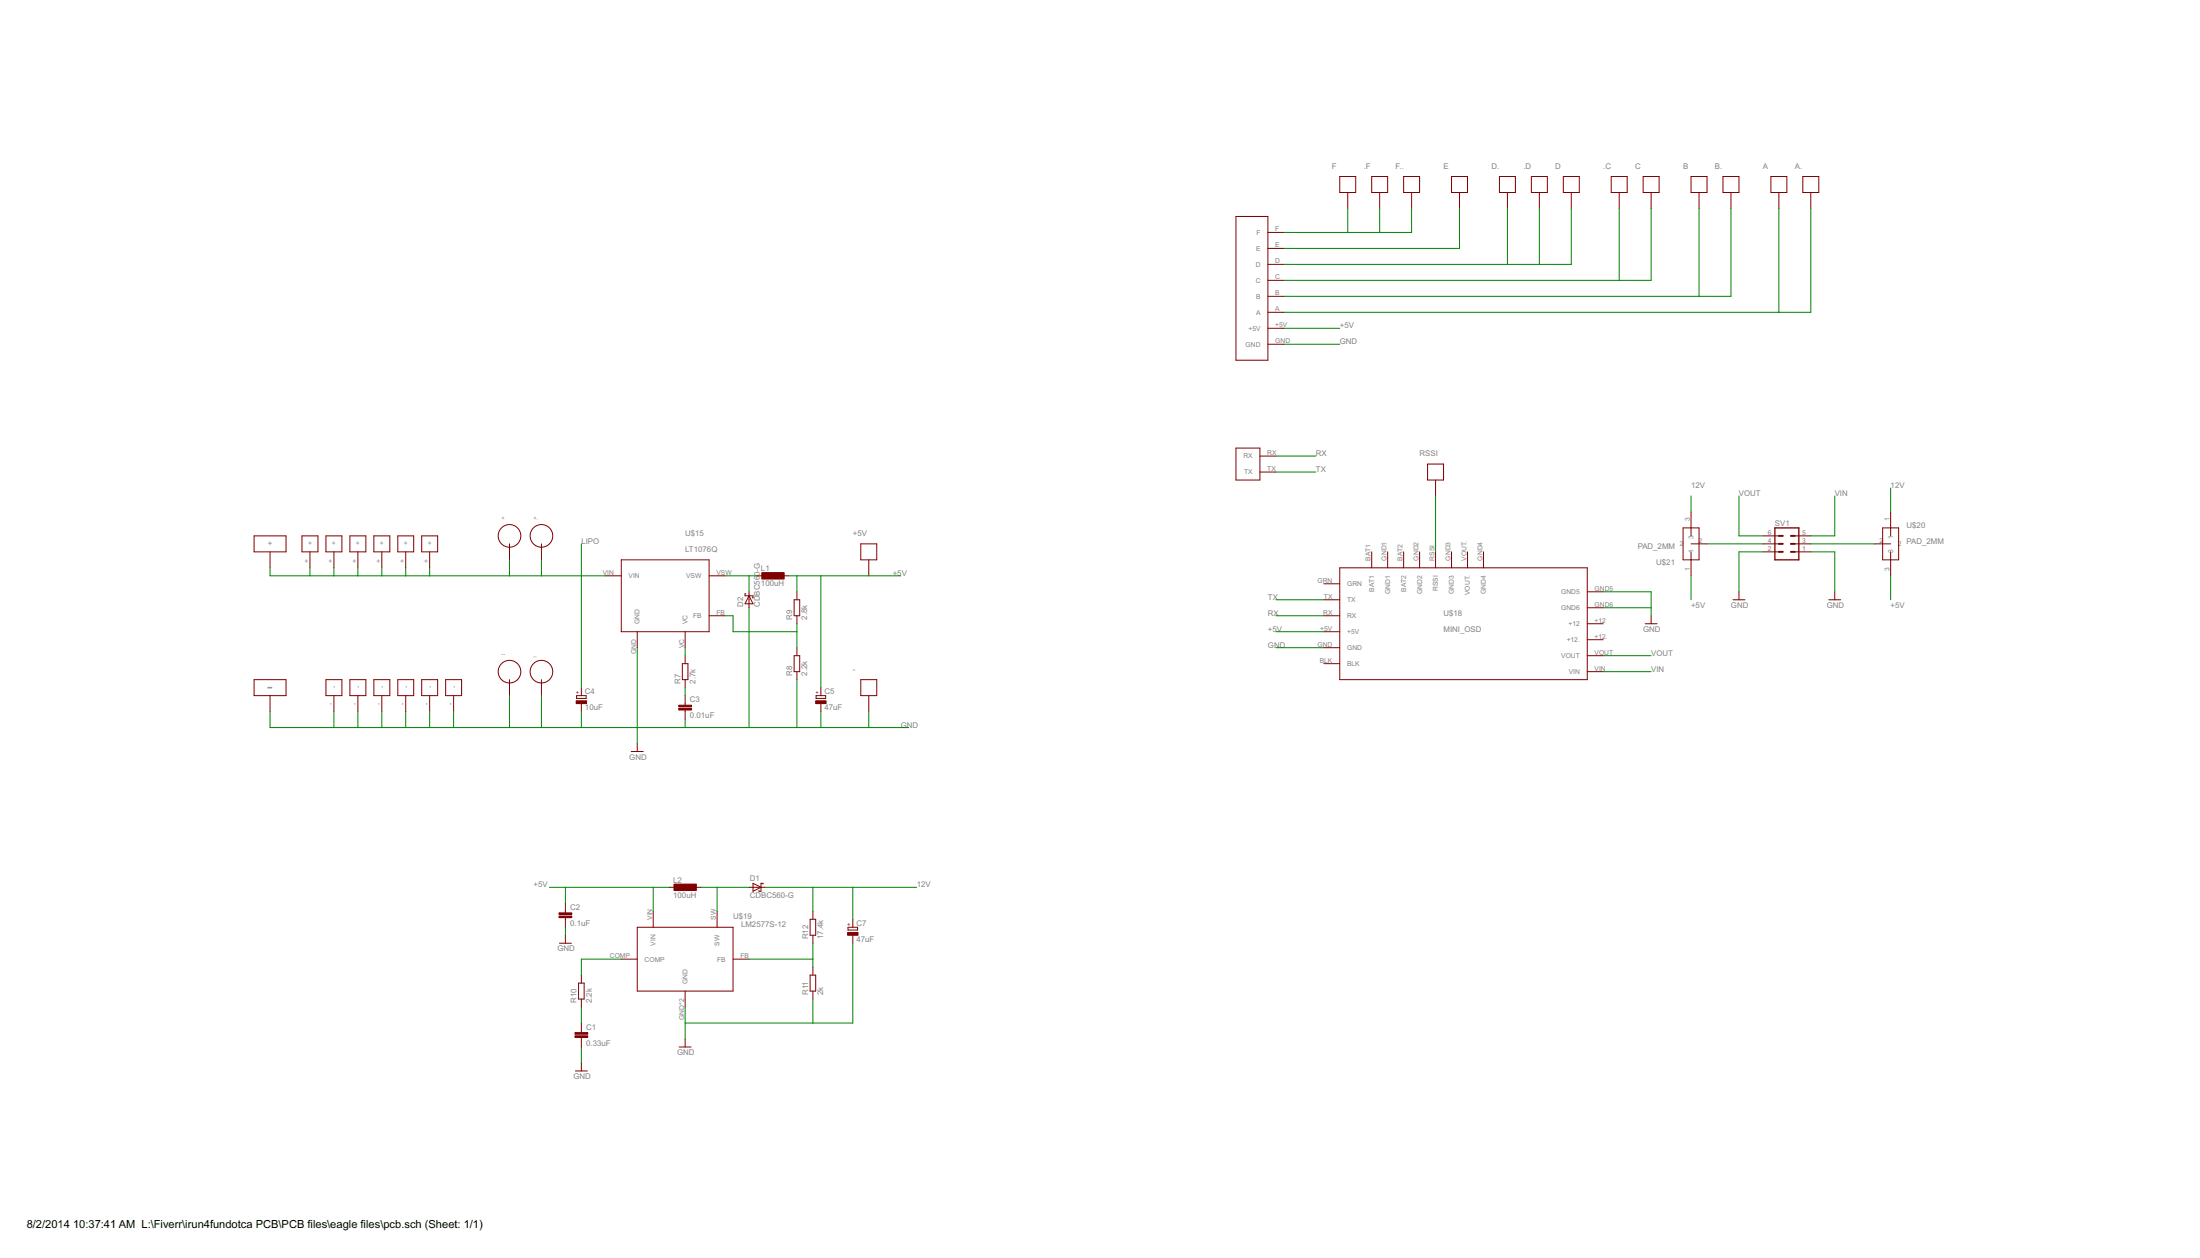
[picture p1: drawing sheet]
<svg xmlns="http://www.w3.org/2000/svg" width="700mm" height="400mm" viewBox="0 0 700 400" stroke-linecap="round" stroke-linejoin="round" font-family="sans-serif">
<g fill="none" stroke="#800000" stroke-width=".32">
<path d="M426.2 56.1h5.1v5.1h-5.1zM436.4 56.1h5.1v5.1h-5.1zM446.6 56.1h5v5.1h-5zM461.8 56.1h5.1v5.1h-5.1zM477 56.1h5.1v5.1h-5.1zM487.2 56.1h5.1v5.1h-5.1zM497.4 56.1h5v5.1h-5zM512.6 56.1h5.1v5.1h-5.1zM522.8 56.1h5v5.1h-5zM538 56.1h5.1v5.1h-5.1zM548.2 56.1h5v5.1h-5zM563.4 56.1h5.1v5.1h-5.1z"/>
<path d="M573.6 56.1h5v5.1h-5zM393.2 68.8h10.2v45.8h-10.2zM403.4 79h5.1M403.4 73.9h5.1M428.8 61.2v5.1M438.9 61.2v5.1M449.1 61.2v5.1M464.3 61.2v5.1M479.6 61.2v5.1M489.7 61.2v5.1M499.9 61.2v5.1M515.1 61.2v5.1"/>
<path d="M525.3 61.2v5.1M540.5 61.2v5.1M550.7 61.2v5.1M565.9 61.2v5.1M576.1 61.2v5.1M403.4 99.3h5.1M403.4 94.2h5.1M403.4 89.2h5.1M403.4 84.1h5.1M403.4 109.5h5.1M403.4 104.4h5.1M393.2 142.5h7.6v10.2h-7.6z"/>
<path d="M400.8 150.1h5.1M400.8 145h5.1M454.2 147.6h5.1v5.1h-5.1zM456.7 152.7v5M80.8 170.4h10.2v5.1h-10.2zM85.9 175.5v5.1M96.1 170.4h5.1v5.1h-5.1zM98.6 175.5v5.1M103.7 170.4h5.1v5.1h-5.1zM106.2 175.5v5.1M111.3 170.4h5.1v5.1h-5.1zM113.9 175.5v5.1"/>
<path d="M118.9 170.4h5.1v5.1h-5.1zM121.5 175.5v5.1M126.6 170.4h5v5.1h-5zM129.1 175.5v5.1M134.2 170.4h5v5.1h-5zM136.7 175.5v5.1M162.1 173v5M172.3 173v5M197.7 178h27.9v22.9h-27.9zM273.9 173h5v5h-5zM276.4 178v5.1M436.4 175.5v5.1"/>
<path d="M441.5 175.5v5.1M446.6 175.5v5.1M451.6 175.5v5.1M456.7 175.5v5.1M461.8 175.5v5.1M466.9 175.5v5.1M472 175.5v5.1M535.5 167.9h5v10.1h-5zM538 173h5.1M538 162.8v7.6M538 175.5v7.6M560.9 170.4h5"/>
<path d="M560.9 175.5h5M560.9 173h5M571 170.4h5.1M571 175.5h5.1M571 173h5.1M596.4 173h5.1M599 167.9h5v10.1h-5zM601.5 162.8v7.6M601.5 175.5v7.6M192.6 183.1h5.1M225.6 183.1h5.1M225.6 195.8h5.1"/>
<path d="M237.3 188.8h-.3v.7h2.6v.6h-.3M238.3 189.5l1.3 2.5h-2.6zM238.3 188.2v5.1M240.8 183.1h2.6M248.5 183.1h2.5M252.6 190.7h1.8v5.1h-1.8zM253.5 188.2v2.5M253.5 195.8v2.6M421.2 195.8h5M421.2 185.7h5M421.2 190.7h5M426.2 180.6h78.8v35.5h-78.8z"/>
<path d="M505 188.2h5.1M505 193.3h5.1M505 198.4h5.1M523.4 198.4h3.8M525.3 195.8v2.6M551.3 190.7h3.8M553.2 188.2v2.5M581.8 190.7h3.8M583.7 188.2v2.5M80.8 216.1h10.2v5.1h-10.2zM103.7 216.1h5.1v5.1h-5.1zM111.3 216.1h5.1v5.1h-5.1z"/>
<path d="M118.9 216.1h5.1v5.1h-5.1zM126.6 216.1h5v5.1h-5zM134.2 216.1h5v5.1h-5zM141.8 216.1h5.1v5.1h-5.1zM162.1 216.1v5.1M172.3 216.1v5.1M185 218.7v2.5M202.7 200.9v5.1M217.1 211.1h1.8v5h-1.8zM218 200.9v5.1M218 208.5v2.6M218 216.1v2.6"/>
<path d="M252.6 208.5h1.8v5.1h-1.8zM253.5 206v2.5M253.5 213.6v2.5M261.2 218.7v2.5M273.9 216.1h5v5.1h-5zM421.2 200.9h5M421.2 206h5M421.2 211.1h5M505 208.5h5.1M505 213.6h5.1M505 203.4h5.1M85.9 221.2v5.1"/>
<path d="M106.2 221.2v5.1M113.9 221.2v5.1M121.5 221.2v5.1M129.1 221.2v5.1M136.7 221.2v5.1M144.3 221.2v5.1M183.4 221.2h3.1v.9h-3.1zM185 223.8v2.5M200.8 239h3.8M202.7 236.5v2.5M218 221.2v3.1M218 225.8v3"/>
<path d="M259.6 221.2h3.1v.9h-3.1zM261.2 223.8v2.5M276.4 221.2v5.1M178 300h3.8M179.9 287.3v3M179.9 291.8v3.1M179.9 297.4v2.6M202.7 294.9h30.5v20.3h-30.5zM207.8 289.8v5.1M212.9 282.2h2.5M220.5 282.2h2.6M228.1 289.8v5.1"/>
<path d="M238.3 282.2h5.1M239.6 280.9l2.5 1.3-2.5 1.2zM242.7 281.2v-.3h-.6v2.5h-.6v-.2M257.7 292.3h1.8v5.1h-1.8zM258.6 289.8v2.5M258.6 297.4v2.6M269.8 294.9h3v.9h-3zM271.3 292.3v2.6M271.3 297.4v2.6M184.1 312.6h1.7v5.1h-1.7zM185 310.1v2.5M185 317.7v2.6"/>
<path d="M197.7 305h5M218 315.2v5.1M233.2 305h5.1M257.7 310.1h1.8v5.1h-1.8zM258.6 307.6v2.5M258.6 315.2v2.5M185 325.3v3.1M185 329.9v3.1M185 338v2.6M216.1 333h3.8M218 330.4v2.6M183 340.6h3.9"/>
<circle cx="162.1" cy="170.4" r="3.6"/>
<circle cx="172.3" cy="170.4" r="3.6"/>
<circle cx="162.1" cy="213.6" r="3.6"/>
<circle cx="172.3" cy="213.6" r="3.6"/>
</g>
<g fill="#800000" stroke="#800000" stroke-width=".32">
<path d="M242.4 182.1h7.1v2h-7.1z"/>
<path d="M215.9 225.3h4.1v.5h-4.1z"/>
<path d="M215.9 224.3h4.1v.5h-4.1z"/>
<path d="M183.3 222.9h3.3v.9h-3.3z"/>
<path d="M259.5 222.9h3.3v.9h-3.3z"/>
<path d="M182.9 329.4h4.1v.5h-4.1z"/>
<path d="M182.9 328.4h4.1v.5h-4.1z"/>
<path d="M177.8 291.3h4.1v.5h-4.1z"/>
<path d="M177.8 290.3h4.1v.5h-4.1z"/>
<path d="M214.4 281.2h7.1v2h-7.1z"/>
<path d="M269.7 296.5h3.3v.9h-3.3z"/>
</g>
<path d="M564.7 167.9h7.6v10.1h-7.6z" fill="none" stroke="#800000" stroke-width=".42"/>
<path d="M565.9 170.4h1.3M565.9 173h1.3M565.9 175.5h1.3M569.7 170.4h1.3M569.7 173h1.3M569.7 175.5h1.3" fill="none" stroke="#800000" stroke-width=".61"/>
<g fill="none" stroke="#008000" stroke-width=".32">
<path d="M428.8 66.3v7.6M438.9 66.3v7.6M449.1 66.3v7.6h-40.6M464.3 66.3v12.7h-55.8M479.6 66.3v17.8M489.7 66.3v17.8M499.9 66.3v17.8h-91.4M515.1 66.3v22.9M525.3 66.3v22.9h-116.8M540.5 66.3v27.9M550.7 66.3v27.9h-142.2M565.9 66.3v33"/>
<path d="M576.1 66.3v33h-167.6M408.5 104.4h17.7M408.5 109.5h17.7M405.9 150.1h12.7M405.9 145h12.7M456.7 157.7v17.8M538 157.7v5.1M553.2 157.7v12.7h7.7M583.7 157.7v12.7h-7.6M601.5 155.2v7.6M162.1 178v5.1M172.3 178v5.1"/>
<path d="M185 173v45.7M543.1 173h17.8M560.9 175.5h-7.7v12.7M576.1 175.5h7.6v12.7M576.1 173h20.3M85.9 180.6v2.5h106.7M98.6 180.6v2.5M106.2 180.6v2.5M113.9 180.6v2.5M121.5 180.6v2.5M129.1 180.6v2.5M136.7 180.6v2.5"/>
<path d="M230.7 183.1h10.1M230.7 195.8h2.5v5.1h20.3M238.3 183.1v5.1M238.3 193.3v38.1M251 183.1h35.6M253.5 183.1v5.1M253.5 198.4v7.6M261.2 183.1v35.6M405.9 195.8h15.3M405.9 190.7h15.3M510.1 188.2h15.2v7.6M510.1 193.3h15.2"/>
<path d="M538 183.1v7.6M601.5 183.1v7.6M202.7 206v30.5M218 206v2.5M218 218.7v2.5M253.5 216.1v15.3M405.9 200.9h15.3M405.9 206h15.3M510.1 208.5h15.2M510.1 213.6h15.2M85.9 226.3v5.1h203.2M106.2 226.3v5.1"/>
<path d="M113.9 226.3v5.1M121.5 226.3v5.1M129.1 226.3v5.1M136.7 226.3v5.1M144.3 226.3v5.1M162.1 221.2v10.2M172.3 221.2v10.2M185 226.3v5.1M218 228.8v2.6M261.2 226.3v5.1M276.4 226.3v5.1M174.8 282.2h38.1"/>
<path d="M179.9 282.2v5.1M179.9 294.9v2.5M207.8 282.2v7.6M223.1 282.2h15.2M228.1 282.2v7.6M243.4 282.2h48.2M258.6 282.2v7.6M258.6 300v7.6M271.3 300v25.3h-53.3M271.3 282.2v10.1M197.7 305h-12.7v5.1M238.3 305h20.3"/>
<path d="M258.6 317.7v7.6M185 320.3v5M185 333v5M218 320.3v10.1"/>
</g>
<text font-size="6" fill="#808080" x="85" y="220">-</text>
<g font-size="4">
<text x="8.5" y="390.5">8/2/2014</text>
<text x="23.2" y="390.5">10:37:41 AM L:\Fiverr\irun4fundotca PCB\PCB files\eagle files\pcb.sch (Sheet: 1/1)</text>
</g>
<g font-size="2.8" fill="#808080">
<text x="423.7" y="53.6">F</text>
<text x="433.9" y="53.6">.F</text>
<text x="444" y="53.6">F..</text>
<text x="459.3" y="53.6">E</text>
<text x="474.5" y="53.6">D.</text>
<text x="484.7" y="53.6">.D</text>
<text x="494.8" y="53.6">D</text>
<text x="510.1" y="53.6">.C</text>
<text x="520.2" y="53.6">C</text>
<text x="535.4" y="53.6">B</text>
<text x="545.6" y="53.6">B.</text>
<text x="560.8" y="53.6">A</text>
<text x="571" y="53.6">A.</text>
<text x="426.2" y="104.4">+5V</text>
<text x="426.2" y="109.5">GND</text>
<text x="418.6" y="145">RX</text>
<text x="451.6" y="145">RSSI</text>
<text x="418.6" y="150.1">TX</text>
<text x="538" y="155.2">12V</text>
<text x="601.5" y="155.2">12V</text>
<text x="553.2" y="157.7">VOUT</text>
<text x="583.7" y="157.7">VIN</text>
<text x="564.7" y="167.1">SV1</text>
<text x="606.6" y="167.9">U$20</text>
<text x="85.2" y="173.8">+</text>
<text x="185" y="173">LIPO</text>
<text x="218" y="170.4">U$15</text>
<text x="271.3" y="170.4">+5V</text>
<text x="606.6" y="173">PAD_2MM</text>
<text x="218" y="175.5">LT1076Q</text>
<text x="521" y="174.7">PAD_2MM</text>
<text x="526.9" y="179.8">U$21</text>
<text x="242.1" y="181.6">L1</text>
<text x="284" y="183.1">+5V</text>
<text x="242.1" y="186.4">100uH</text>
<text x="403.4" y="190.7">TX</text>
<text x="236.4" y="193" transform="rotate(-90 236.4 193)">D2</text>
<text x="241.7" y="193" transform="rotate(-90 241.7 193)">CDBC560-G</text>
<text x="252" y="197.1" transform="rotate(-90 252 197.1)">R9</text>
<text x="256.8" y="197.1" transform="rotate(-90 256.8 197.1)">2.8k</text>
<text x="403.4" y="195.8">RX</text>
<text x="459.3" y="195.8">U$18</text>
<text x="538" y="193.3">+5V</text>
<text x="550.7" y="193.3">GND</text>
<text x="581.2" y="193.3">GND</text>
<text x="601.5" y="193.3">+5V</text>
<text x="403.4" y="200.9">+5V</text>
<text x="459.3" y="200.9">MINI_OSD</text>
<text x="522.8" y="200.9">GND</text>
<text x="403.4" y="206">GND</text>
<text x="525.3" y="208.5">VOUT</text>
<text x="252" y="214.9" transform="rotate(-90 252 214.9)">R8</text>
<text x="256.8" y="214.9" transform="rotate(-90 256.8 214.9)">2.2k</text>
<text x="271.3" y="213.6">-</text>
<text x="525.3" y="213.6">VIN</text>
<text x="186.1" y="220.7">C4</text>
<text x="216.5" y="217.4" transform="rotate(-90 216.5 217.4)">R7</text>
<text x="221.3" y="217.4" transform="rotate(-90 221.3 217.4)">2.7k</text>
<text x="262.3" y="220.7">C5</text>
<text x="186.1" y="225.8">10uF</text>
<text x="219.5" y="223.4">C3</text>
<text x="262.3" y="225.8">47uF</text>
<text x="219.5" y="228.5">0.01uF</text>
<text x="286.6" y="231.4">GND</text>
<text x="200.2" y="241.5">GND</text>
<text x="214.2" y="280.7">L2</text>
<text x="238.5" y="280.3">D1</text>
<text x="169.7" y="282.2">+5V</text>
<text x="214.2" y="285.5">100uH</text>
<text x="238.5" y="285.6">CDBC560-G</text>
<text x="291.6" y="282.2">12V</text>
<text x="181.4" y="289.4">C2</text>
<text x="233.2" y="292.3">U$19</text>
<text x="181.4" y="294.5">0.1uF</text>
<text x="235.8" y="294.9">LM2577S-12</text>
<text x="257.1" y="298.7" transform="rotate(-90 257.1 298.7)">R12</text>
<text x="261.9" y="298.7" transform="rotate(-90 261.9 298.7)">17.4k</text>
<text x="272.5" y="299.5">47uF</text>
<text x="272.5" y="294.4">C7</text>
<text x="177.3" y="302.5">GND</text>
<text x="257.1" y="316.5" transform="rotate(-90 257.1 316.5)">R11</text>
<text x="261.9" y="316.5" transform="rotate(-90 261.9 316.5)">2k</text>
<text x="183.5" y="319" transform="rotate(-90 183.5 319)">R10</text>
<text x="188.3" y="319" transform="rotate(-90 188.3 319)">2.2k</text>
<text x="186.5" y="327.5">C1</text>
<text x="186.5" y="332.6">0.33uF</text>
<text x="215.4" y="335.5">GND</text>
<text x="182.4" y="343.1">GND</text>
</g>
<g font-size="2.4" fill="#808080">
<text x="399.7" y="74.7">F</text>
<text x="405.7" y="73.6">F</text>
<text x="399.6" y="79.8">E</text>
<text x="405.7" y="83.7">D</text>
<text x="405.7" y="78.6">E</text>
<text x="399.5" y="89.9">C</text>
<text x="399.5" y="84.8">D</text>
<text x="405.7" y="88.8">C</text>
<text x="399.6" y="95">B</text>
<text x="405.7" y="93.9">B</text>
<text x="399.6" y="100.1">A</text>
<text x="405.7" y="99">A</text>
<text x="397.2" y="105.2">+5V</text>
<text x="405.7" y="104">+5V</text>
<text x="396.3" y="110.2">GND</text>
<text x="405.7" y="109.1">GND</text>
<text x="395.6" y="145.8">RX</text>
<text x="403.2" y="149.7">TX</text>
<text x="403.2" y="144.7">RX</text>
<text x="395.8" y="150.9">TX</text>
<text x="537.6" y="165.5" transform="rotate(-90 537.6 165.5)">3</text>
<text x="601.1" y="165.5" transform="rotate(-90 601.1 165.5)">1</text>
<text x="99.4" y="173.2" transform="rotate(-90 99.4 173.2)">+</text>
<text x="107" y="173.2" transform="rotate(-90 107 173.2)">+</text>
<text x="114.6" y="173.2" transform="rotate(-90 114.6 173.2)">+</text>
<text x="122.2" y="173.2" transform="rotate(-90 122.2 173.2)">+</text>
<text x="129.8" y="173.2" transform="rotate(-90 129.8 173.2)">+</text>
<text x="137.5" y="173.2" transform="rotate(-90 137.5 173.2)">+</text>
<text x="534.5" y="173.7">2</text>
<text x="538.8" y="171.4" transform="rotate(-90 538.8 171.4)">3</text>
<text x="540.3" y="172.6">2</text>
<text x="562.4" y="172.6">4</text>
<text x="562.4" y="170.1">6</text>
<text x="573.3" y="172.6">3</text>
<text x="573.3" y="170.1">5</text>
<text x="598" y="172.6">2</text>
<text x="602.2" y="171.4" transform="rotate(-90 602.2 171.4)">1</text>
<text x="603.8" y="173.7">2</text>
<text x="98.3" y="179.1" transform="rotate(-90 98.3 179.1)">+</text>
<text x="105.9" y="179.1" transform="rotate(-90 105.9 179.1)">+</text>
<text x="113.5" y="179.1" transform="rotate(-90 113.5 179.1)">+</text>
<text x="121.1" y="179.1" transform="rotate(-90 121.1 179.1)">+</text>
<text x="128.7" y="179.1" transform="rotate(-90 128.7 179.1)">+</text>
<text x="136.3" y="179.1" transform="rotate(-90 136.3 179.1)">+</text>
<text x="436" y="178.2" transform="rotate(-90 436 178.2)">BAT1</text>
<text x="441.1" y="178.2" transform="rotate(-90 441.1 178.2)">GND1</text>
<text x="446.2" y="178.2" transform="rotate(-90 446.2 178.2)">BAT2</text>
<text x="451.3" y="178.2" transform="rotate(-90 451.3 178.2)">GND2</text>
<text x="456.4" y="178.2" transform="rotate(-90 456.4 178.2)">RSSI</text>
<text x="461.4" y="178.2" transform="rotate(-90 461.4 178.2)">GND3</text>
<text x="466.5" y="178.2" transform="rotate(-90 466.5 178.2)">VOUT.</text>
<text x="471.6" y="178.2" transform="rotate(-90 471.6 178.2)">GND4</text>
<text x="538.8" y="175.7" transform="rotate(-90 538.8 175.7)">1</text>
<text x="562.4" y="175.1">2</text>
<text x="573.3" y="175.1">1</text>
<text x="602.2" y="175.7" transform="rotate(-90 602.2 175.7)">3</text>
<text x="191.8" y="182.8">VIN</text>
<text x="200" y="183.9">VIN</text>
<text x="218.3" y="183.9">VSW</text>
<text x="227.9" y="182.8">VSW</text>
<text x="419.1" y="185.3">GRN</text>
<text x="537.6" y="181.6" transform="rotate(-90 537.6 181.6)">1</text>
<text x="601.1" y="181.6" transform="rotate(-90 601.1 181.6)">3</text>
<text x="421.2" y="190.4">TX</text>
<text x="428.6" y="186.4">GRN</text>
<text x="428.6" y="191.5">TX</text>
<text x="437.2" y="188.1" transform="rotate(-90 437.2 188.1)">BAT1</text>
<text x="442.2" y="188.9" transform="rotate(-90 442.2 188.9)">GND1</text>
<text x="447.3" y="188.1" transform="rotate(-90 447.3 188.1)">BAT2</text>
<text x="452.4" y="188.9" transform="rotate(-90 452.4 188.9)">GND2</text>
<text x="457.5" y="187.9" transform="rotate(-90 457.5 187.9)">RSSI</text>
<text x="462.6" y="188.9" transform="rotate(-90 462.6 188.9)">GND3</text>
<text x="467.6" y="189.2" transform="rotate(-90 467.6 189.2)">VOUT.</text>
<text x="472.7" y="188.9" transform="rotate(-90 472.7 188.9)">GND4</text>
<text x="496.7" y="189">GND5</text>
<text x="507.3" y="187.8">GND5</text>
<text x="220.5" y="196.6">FB</text>
<text x="227.9" y="195.5">FB</text>
<text x="421" y="195.5">RX</text>
<text x="428.6" y="196.6">RX</text>
<text x="496.7" y="194">GND6</text>
<text x="507.3" y="192.9">GND6</text>
<text x="203.5" y="198.6" transform="rotate(-90 203.5 198.6)">GND</text>
<text x="218.7" y="198.6" transform="rotate(-90 218.7 198.6)">VC</text>
<text x="420" y="200.5">+5V</text>
<text x="428.6" y="201.7">+5V</text>
<text x="499" y="199.1">+12</text>
<text x="507.3" y="203.1">+12.</text>
<text x="507.3" y="198">+12</text>
<text x="202.4" y="208" transform="rotate(-90 202.4 208)">GND</text>
<text x="217.6" y="206.2" transform="rotate(-90 217.6 206.2)">VC</text>
<text x="419.1" y="205.6">GND</text>
<text x="428.6" y="206.7">GND</text>
<text x="496.7" y="209.3">VOUT</text>
<text x="498.4" y="204.2">+12.</text>
<text x="507.3" y="208.2">VOUT</text>
<text x="419.9" y="210.7">BLK</text>
<text x="428.6" y="211.8">BLK</text>
<text x="499.1" y="214.4">VIN</text>
<text x="507.3" y="213.2">VIN</text>
<text x="107" y="218.9" transform="rotate(-90 107 218.9)">-</text>
<text x="114.6" y="218.9" transform="rotate(-90 114.6 218.9)">-</text>
<text x="122.2" y="218.9" transform="rotate(-90 122.2 218.9)">-</text>
<text x="129.8" y="218.9" transform="rotate(-90 129.8 218.9)">-</text>
<text x="137.5" y="218.9" transform="rotate(-90 137.5 218.9)">-</text>
<text x="145.1" y="218.9" transform="rotate(-90 145.1 218.9)">-</text>
<text x="105.9" y="224.3" transform="rotate(-90 105.9 224.3)">-</text>
<text x="113.5" y="224.3" transform="rotate(-90 113.5 224.3)">-</text>
<text x="121.1" y="224.3" transform="rotate(-90 121.1 224.3)">-</text>
<text x="128.7" y="224.3" transform="rotate(-90 128.7 224.3)">-</text>
<text x="136.3" y="224.3" transform="rotate(-90 136.3 224.3)">-</text>
<text x="144" y="224.3" transform="rotate(-90 144 224.3)">-</text>
<text x="207.5" y="292.5" transform="rotate(-90 207.5 292.5)">VIN</text>
<text x="227.8" y="292.5" transform="rotate(-90 227.8 292.5)">SW</text>
<text x="194" y="304.7">COMP</text>
<text x="205.1" y="305.8">COMP</text>
<text x="208.6" y="300.8" transform="rotate(-90 208.6 300.8)">VIN</text>
<text x="228.1" y="305.8">FB</text>
<text x="228.9" y="300.8" transform="rotate(-90 228.9 300.8)">SW</text>
<text x="235.6" y="304.7">FB</text>
<text x="218.7" y="312.8" transform="rotate(-90 218.7 312.8)">GND</text>
<text x="217.6" y="324.3" transform="rotate(-90 217.6 324.3)">GND*2</text>
</g>
<g font-size="2" fill="#808080">
<text x="159.6" y="165.3">+</text>
<text x="169.7" y="165.3">+.</text>
<text x="159.6" y="208.5">--</text>
</g>
<g font-size="2" fill="#800000">
<text x="184.4" y="220.8" transform="rotate(-90 184.4 220.8)">+</text>
<text x="260.6" y="220.8" transform="rotate(-90 260.6 220.8)">+</text>
<text x="270.7" y="294.5" transform="rotate(-90 270.7 294.5)">+</text>
</g>
</svg>
